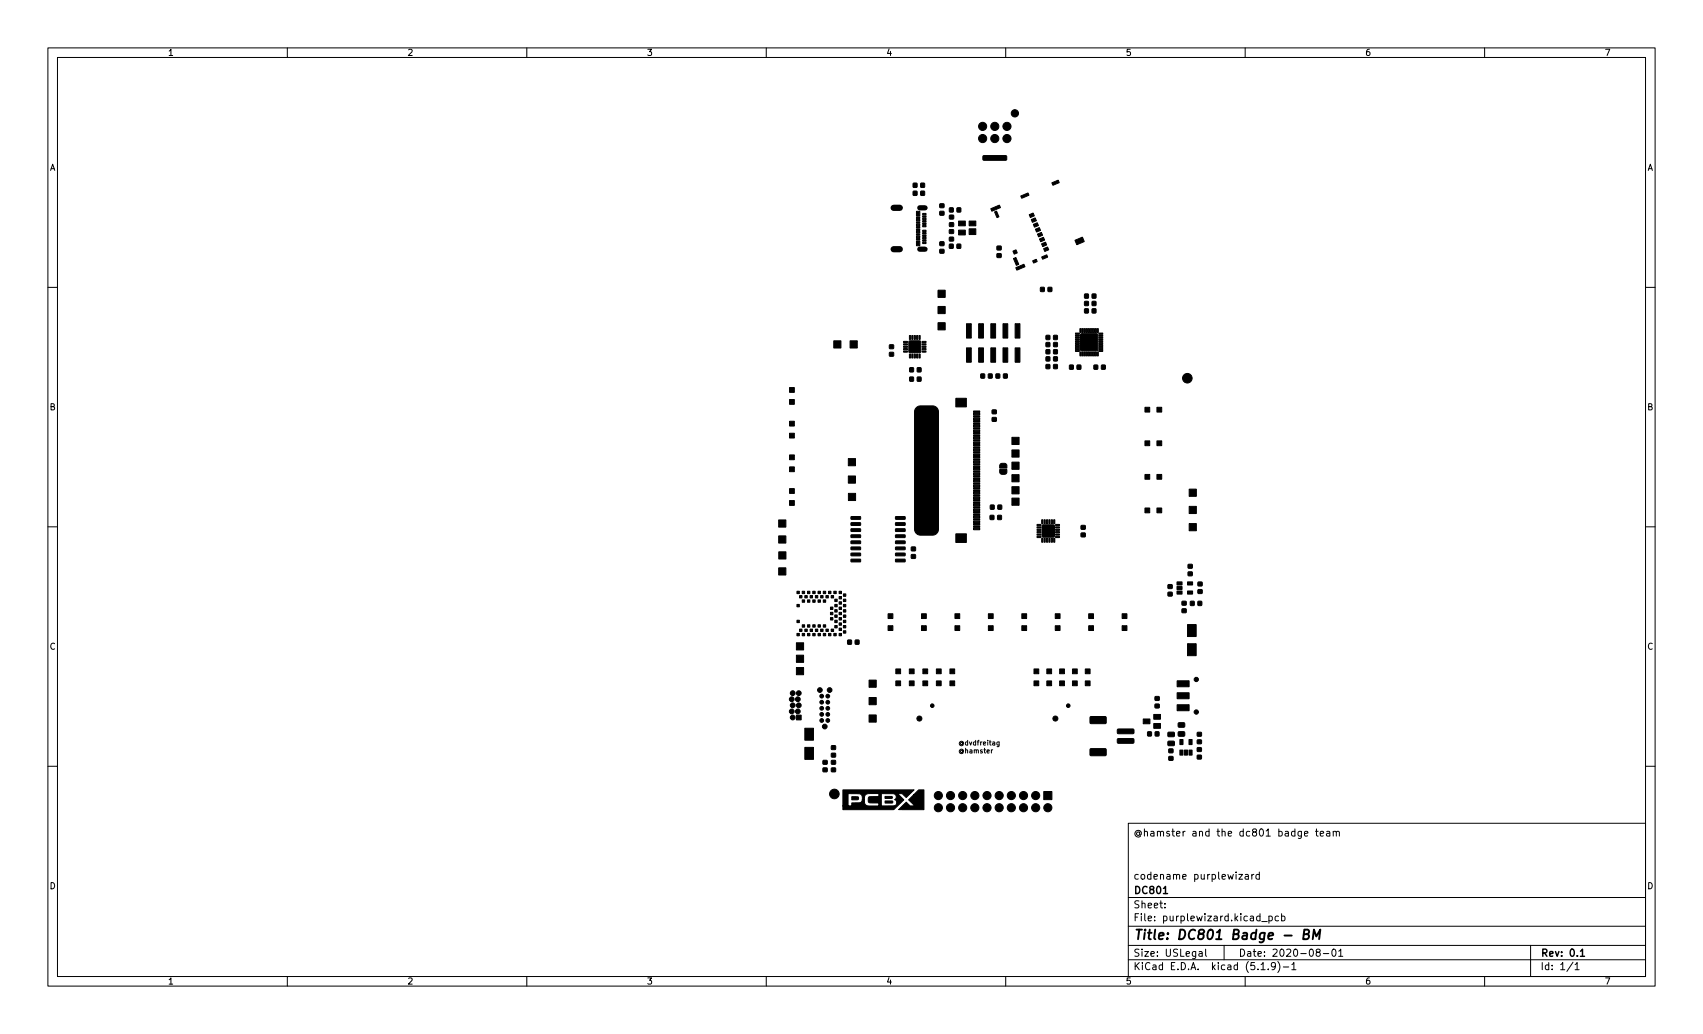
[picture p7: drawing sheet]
<svg xmlns="http://www.w3.org/2000/svg" width="356mm" height="216mm" viewBox="0 0 356 216" stroke-linecap="round" stroke-linejoin="round" font-family="sans-serif">
<g fill="none" stroke="#000" stroke-width=".21">
<path d="M10 10h335.6v195.9h-335.6zM12 12h331.6v191.9h-331.6zM60 10v2M110 10v2M160 10v2M210 10v2M260 10v2M310 10v2M10 60h2M343.6 60h2M10 110h2M343.6 110h2"/>
<path d="M10 160h2M343.6 160h2M235.6 171.9h108v32h-108zM272.4 174.1l.7-.2-.1-.3h-.4l-.2 .2 .1 .7h.5M274.7 173.6h.5M274.9 173.1v1.3l.3 .2M275.7 174.1l.7-.2-.1-.3h-.4l-.2 .2v.7h.6M277 173.6h.6l.1 1M277.7 173.9l-.5 .1-.2 .2 .2 .4 .5-.1M278.4 173.7l.2-.1h.4v1M278.4 173.6v1M279 173.8l.2-.2h.4l.1 1"/>
<path d="M235.6 197.4h108M235.6 193.4h108M235.6 187.4h108M243.2 189.4v.2M243.2 188.7v.1M250.4 198.7h.6v1M251 199l-.5 .1-.2 .2 .2 .4 .5-.1M251.7 198.2v1.3l.3 .2M255.6 197.4v3M258.7 182.6h.8l-.8 1h.8M260 182.6h.6l.1 1M260.7 182.9l-.5 .1-.2 .2 .2 .4 .5-.1"/>
<path d="M261.4 182.6v1M261.8 182.6l-.4 .3M263 182.6h-.5l-.3 .3 .2 .6h.6M263 182.1v1.5M263.5 192.4h1.1M265 191.4l.4-.1 .3 .3-.2 .6h-.5M265 191.3v1.5M267 191.4l-.5-.1-.3 .3 .2 .6h.6M267.6 191.4l.4-.1 .3 .3-.1 .6h-.6M267.6 190.8v1.5M275.1 198.8l-.3-.3 .1-.2 .2-.1h.4l.2 .3-.1 .2-.6 .2-.2 .2 .1 .4 .2 .2h.3l.3-.3v-.3l-.3-.3M276.3 199.1h1.2"/>
<path d="M278.3 198.2h.2a.8 .8 0 0 1 .5 .7 .8 .8 0 0 1-.5 .8 1 1 0 0 1-.2-1.5zM279.5 198.6l.5-.4v1.5M279.5 199.7h.9M319.6 197.4v6.5M60 203.9v2M110 203.9v2M160 203.9v2M210 203.9v2M235.6 200.4h108M260 203.9v2M263.3 201.4l.4-.4v1.5M263.3 202.5h.9"/>
<path d="M264.8 202.3v.2M266.3 201.6l-.3 .3-.4-.1-.1-.2 .1-.6h.4l.2 .1a.99 .99 0 0 1-.3 1.4h-.3M266.8 200.8a1.72 1.72 0 0 1 0 2.2M268 201.9h1.1M269.7 201.4l.5-.4v1.5M269.7 202.5h.9M310 203.9v2M328.5 200.9l-1.3 1.9M328.9 201.4l.4-.4v1.5M328.9 202.5h.8"/>
</g>
<path d="M242.9 186.6h.9M330 198.6l.4-.4v1.5M330 199.7h.9" fill="none" stroke="#000" stroke-width=".3"/>
<path d="M272.2 195.1l.9-.1 .2-.3-.1-.5-.8-.1-.3 2h.8l.3-.2a.53 .53 0 0 0 0-.7l-.3-.1M274.1 196.1l.3-2 .4 1.4 .9-1.4-.3 2" fill="none" stroke="#000" stroke-width=".4"/>
<g fill="#000" stroke="#000" stroke-width=".21">
<path d="M190.7 39.9l.8 .1-.1 .8-.7-.1zM190.7 38.3h.8l-.1 .8h-.7zM192.3 39.9l.7 .1v.8l-.7-.1zM192.3 38.3h.7v.8h-.7zM205.3 32.6l4.7-.1 .2 .2v.6l-.2 .2h-4.6l-.2-.2zM219.6 38.2l1.4-.6 .2 .5-1.3 .6zM191.4 44.1h.7v1h-.7zM191.4 45.3h.7v.3h-.7zM191.4 45.8h.7v.3h-.7zM191.4 46.3h.7v.3h-.7zM191.4 46.8h.7v.3h-.7zM191.4 47.3h.7v.3h-.7z"/>
<path d="M191.4 47.8h.7v.3h-.7zM191.4 48.3h.7v.3h-.7zM191.4 48.8h.7v.3h-.7zM191.4 49.3h.7v.3h-.7zM191.4 49.8h.7v.3h-.7zM191.4 50.3h.7v1h-.7zM192.7 50.6h.7v.3h-.7zM192.7 50.1h.7v.3h-.7zM192.7 49.6h.7v.3h-.7zM192.7 49.1h.7v.3h-.7zM192.7 48.6h.7v.3h-.7zM192.7 48.1h.7v.3h-.7z"/>
<path d="M192.7 47.1h.7v.3h-.7zM192.7 46.6h.7v.3h-.7zM192.7 46.1h.7v.3h-.7zM192.7 45.6h.7v.3h-.7zM192.7 45.1h.7v.3h-.7zM192.7 44.6h.7v.3h-.7zM196.3 50.5h.8v.7l-.8 .1zM196.3 52.1h.8v.7h-.8zM196.3 42.6h.8v.7h-.8zM196.3 44.2l.8-.1v.8h-.8zM198.3 49.6h.8v.7h-.8zM198.3 48h.8v.7h-.8z"/>
<path d="M198.3 51h.7v.8h-.8zM198.3 46.5h.8v.8h-.8zM198.3 44.9h.8v.8h-.8zM198.3 43.4h.7v.9l-.7-.1zM199.8 51h.8v.8h-.8zM199.8 43.4h.8v.9l-.8-.1zM200.2 48.1h1.4v1h-1.4zM200.2 46.2h1.4v1h-1.4zM202.4 46.2h1.4v1h-1.4zM202.4 47.8h1.4v1.2h-1.4zM206.9 43.6l1.8-.8 .2 .5-1.8 .8zM207.7 44.3l.4-.2 .5 1.2-.4 .1z"/>
<path d="M208.2 51.4h.8v.7l-.8 .1zM208.2 53h.8v.7h-.8zM211.5 52.4l.6-.2 .3 .6-.6 .3zM211.6 54l.5-.2 .6 1.4-.5 .2zM212.1 55.9l1.7-.7 .2 .5-1.7 .7zM213.1 40.9l1.6-.6 .2 .5-1.6 .6zM214.9 44.8l.8-.3 .3 .6-.8 .3zM215.3 45.8l.9-.3 .2 .6-.8 .3zM215.6 54.5l.8-.4 .2 .5-.8 .3zM215.8 46.9l.8-.4 .2 .6-.8 .3zM216.2 47.9l.8-.4 .3 .6-.9 .4zM216.6 48.9l.9-.4 .2 .6-.8 .4z"/>
<path d="M217.1 49.9l.8-.4 .2 .6-.8 .4zM217.3 60h.7v.9l-.7-.1zM217.5 53.7l1.1-.5 .2 .5-1.1 .4zM217.5 50.9l.8-.3 .3 .5-.9 .4zM217.9 51.9l.8-.3 .3 .6-.8 .3zM218.9 60h.7v.9l-.8-.1zM224.5 50.2l1.5-.7 .4 .9-1.6 .7zM174.1 71.2h1.5v1.5h-1.5zM177.5 71.2h1.5v1.5h-1.5zM185.7 72h.8l.1 .8h-.8zM185.7 73.6h.8l.1 .7-.8 .1zM188.7 73.3h.7l.1 .2h-.8z"/>
<path d="M188.7 72.8h.7l.1 .2h-.8zM188.7 72.3h.7l.1 .2h-.8zM188.7 71.8h.7l.1 .2h-.8zM188.7 71.3h.7l.1 .2h-.8zM189.9 70.1h.2v.8l-.2-.1zM189.9 73.9l.2 .1v.8l-.2-.1zM189.8 71.2h2.4v2.4h-2.4zM190 78.8h.7v.8h-.7zM190 76.8h.7v.8h-.7zM190.4 70.1h.2v.8l-.2-.1zM190.4 74h.2v.8l-.2-.1zM190.9 70.1h.2v.8l-.2-.1z"/>
<path d="M190.9 73.9l.2 .1v.8l-.2-.1zM191.4 70.1h.2v.8l-.2-.1zM191.4 73.9l.2 .1v.8l-.2-.1zM191.5 78.8h.8v.8h-.8zM191.5 76.8h.8v.8h-.8zM191.9 70.1h.2v.8l-.2-.1zM191.9 73.9l.2 .1v.8l-.2-.1zM192.6 71.3h.7l.1 .2h-.8zM192.6 71.8h.7l.1 .2h-.8zM192.6 72.3h.7l.1 .2h-.8zM192.6 72.8h.7l.1 .2h-.8zM192.6 73.3h.7l.1 .2h-.8z"/>
<path d="M195.9 64h1.5v1.5h-1.5zM195.9 60.6h1.5v1.5h-1.5zM195.9 67.4h1.5v1.5h-1.5zM201.8 67.6h1v3h-1zM201.8 72.6h1v3h-1zM204.8 78.1h.8v.8h-.8zM204.4 67.6h1v3h-1zM204.4 72.6h1v3h-1zM206.4 78.1h.8l-.1 .8h-.7zM206.9 67.6h1v3h-1zM206.9 72.6h1v3h-1zM208 78.1h.7v.8h-.7z"/>
<path d="M209.6 78.1h.7v.8h-.8zM209.4 67.6h1v3h-1zM209.4 72.6h1v3h-1zM212 67.6h1v3h-1zM212 72.6h1v3h-1zM218.4 70.1h.8v.8h-.8zM218.4 71.5h.8v.9h-.8zM218.4 74.5h.8v.9l-.8-.1zM218.4 73h.8v.9l-.8-.1zM218.4 76.1h.8v.9h-.8zM220 70.1h.8v.8h-.8zM220 71.5h.8v.9h-.8z"/>
<path d="M220 74.5h.8l-.1 .9-.7-.1zM220 73h.8l-.1 .9-.7-.1zM220 76.1h.8v.9h-.8zM223.3 76.3h.8v.8h-.8zM224.6 69.6l.7-.1 .1 .2-.8 .1zM224.6 70l.7-.1 .1 .2-.8 .1zM224.6 70.4l.7-.1 .1 .2-.8 .1zM224.6 70.8l.7-.1 .1 .2-.8 .1zM224.6 71.2l.7-.1 .1 .2-.8 .1zM224.6 71.6l.7-.1 .1 .2-.8 .1zM224.6 72l.7-.1 .1 .2-.8 .1zM224.6 72.4l.7-.1 .1 .2-.8 .1z"/>
<path d="M224.6 72.8l.7-.1 .1 .2-.8 .1zM224.6 73.2l.7-.1 .1 .2-.8 .1zM224.9 76.3h.8l-.1 .8h-.7zM225.5 68.6l.2 .1v.7h-.2zM225.5 73.5h.2v.8h-.2zM225.7 69.7h3.4v3.5h-3.4zM225.9 68.6l.2 .1v.7h-.2zM225.9 73.5h.2v.8h-.2zM226.3 68.6l.2 .1v.7h-.2zM226.3 73.5h.2v.8h-.2zM226.5 63h.8l-.1 .8h-.7zM226.5 61.4h.8l-.1 .8h-.7z"/>
<path d="M226.5 64.5h.8l-.1 .8h-.7zM226.7 68.6l.2 .1v.7h-.2zM226.7 73.5h.2v.8h-.2zM227.1 68.6l.2 .1v.7h-.2zM227.1 73.5h.2v.8h-.2zM227.5 68.6l.2 .1v.7h-.2zM227.5 73.5h.2v.8h-.2zM227.9 68.6l.2 .1v.7h-.2zM227.9 73.5h.2v.8h-.2zM228.1 63h.7v.8h-.7zM228.1 61.4h.7v.8h-.7zM228.1 64.5h.7v.8h-.7z"/>
<path d="M228.3 68.6l.2 .1v.7h-.2zM228.3 73.5h.2v.8h-.2zM228.4 76.3h.8v.8h-.8zM228.7 68.6l.2 .1v.7h-.2zM228.7 73.5h.2v.8h-.2zM229.1 68.6l.2 .1v.7h-.2zM229.1 73.5h.2v.8h-.2zM229.5 73.2l.7-.1 .1 .2-.8 .1zM229.5 72.8l.7-.1 .1 .2-.8 .1zM229.5 72.4l.7-.1 .1 .2-.8 .1zM229.5 72l.7-.1 .1 .2-.8 .1zM229.5 71.6l.7-.1 .1 .2-.8 .1z"/>
<path d="M229.5 71.2l.7-.1 .1 .2-.8 .1zM229.5 70.8l.7-.1 .1 .2-.8 .1zM229.5 70.4l.7-.1 .1 .2-.8 .1zM229.5 70l.7-.1 .1 .2-.8 .1zM229.5 69.6l.7-.1 .1 .2-.8 .1zM230 76.3h.8l-.1 .8h-.7zM164.9 90.5h1v1h-1zM164.9 88h1v1h-1zM164.9 83.4h1v1h-1zM164.9 80.9h1v1h-1zM164.9 97.5h1v1h-1zM164.9 95h1v1h-1z"/>
<path d="M177.1 95.8h1.5v1.5h-1.5zM191.3 85.1l.8-.3 2.6-.1a1.25 1.25 0 0 1 1.3 1.3v24.5a1.25 1.25 0 0 1-1.3 1.2h-2.5a1.25 1.25 0 0 1-1.2-1.2v-24.5zM199.6 83.2h2.2v1.8h-2.2zM203.3 99.8h1.3v.3h-1.3zM203.3 99.3h1.3v.3h-1.3zM203.3 98.8h1.3v.3h-1.3zM203.3 98.3h1.3v.3h-1.3zM203.3 97.8h1.3v.3h-1.3zM203.3 97.3h1.3v.3h-1.3zM203.3 96.8h1.3v.3h-1.3zM203.3 96.3h1.3v.3h-1.3zM203.3 95.8h1.3v.3h-1.3z"/>
<path d="M203.3 95.3h1.3v.3h-1.3zM203.3 94.8h1.3v.3h-1.3zM203.3 94.3h1.3v.3h-1.3zM203.3 93.8h1.3v.3h-1.3zM203.3 93.3h1.3v.3h-1.3zM203.3 92.8h1.3v.3h-1.3zM203.3 92.3h1.3v.3h-1.3zM203.3 91.8h1.3v.3h-1.3zM203.3 91.3h1.3v.3h-1.3zM203.3 90.8h1.3v.3h-1.3zM203.3 90.3h1.3v.3h-1.3zM203.3 89.8h1.3v.3h-1.3z"/>
<path d="M203.3 89.3h1.3v.3h-1.3zM203.3 88.8h1.3v.3h-1.3zM203.3 88.3h1.3v.3h-1.3zM203.3 87.8h1.3v.3h-1.3zM203.3 87.3h1.3v.3h-1.3zM203.3 86.8h1.3v.3h-1.3zM203.3 86.3h1.3v.3h-1.3zM203.3 85.8h1.3v.3h-1.3zM207.2 85.6h.8v.8h-.8zM207.2 87.2h.8v.7l-.8 .1zM208.7 98h1.5v.8l-.3 .2h-.9l-.2-.3zM208.9 96.9l.3-.2 .8 .1 .2 .3v.6h-1.5z"/>
<path d="M211.3 91.3h1.5v1.5h-1.5zM211.3 96.5h1.5v1.5h-1.5zM211.3 93.9h1.5v1.5h-1.5zM239.1 85h1v1h-1zM239.1 92.1h1v1h-1zM239.1 99.1h1v1h-1zM241.6 85h1v1h-1zM241.6 92.1h1v1h-1zM241.6 99.1h1v1h-1zM162.6 108.6h1.5v1.5h-1.5zM162.6 111.9h1.5v1.5h-1.5zM162.6 115.2h1.5v1.5h-1.5z"/>
<path d="M164.9 104.5h1v1h-1zM164.9 102h1v1h-1zM177.7 116.8l1.9-.1 .1 .5-.1 .1h-1.8zM177.7 115.5h1.9l.1 .4-.1 .2h-1.8zM177.7 114.2h1.9l.1 .5-.1 .1h-1.8zM177.7 113l1.9-.1 .1 .5-.1 .1h-1.8zM177.7 111.7h1.9l.1 .4-.1 .2h-1.8zM177.7 110.4h1.9l.1 .5-.1 .1h-1.8zM177.7 109.2l1.9-.1 .1 .5-.1 .1h-1.8zM177.7 107.9h1.9l.1 .4-.1 .1h-1.8zM177.1 99.4h1.5v1.5h-1.5zM177.2 103h1.5v1.5h-1.5z"/>
<path d="M187 107.9h1.9l.1 .4-.1 .1h-1.8zM187 109.2l1.9-.1 .1 .5-.1 .1h-1.8zM187 110.4h1.9l.1 .5-.1 .1h-1.8zM187 111.7h1.9l.1 .4-.1 .2h-1.8zM187 113l1.9-.1 .1 .5-.1 .1h-1.8zM187 114.2h1.9l.1 .5-.1 .1h-1.8zM187 115.5h1.9l.1 .4-.1 .2h-1.8zM187 116.8l1.9-.1 .1 .5-.1 .1h-1.8zM190.3 114.2h.8v.8h-.8zM190.3 115.8h.8v.7l-.8 .1zM199.6 111.5h2.2v1.8h-2.2zM203.3 110.3h1.3v.3h-1.3z"/>
<path d="M203.3 109.8h1.3v.3h-1.3zM203.3 109.3h1.3v.3h-1.3zM203.3 108.8h1.3v.3h-1.3zM203.3 108.3h1.3v.3h-1.3zM203.3 107.8h1.3v.3h-1.3zM203.3 107.3h1.3v.3h-1.3zM203.3 106.8h1.3v.3h-1.3zM203.3 106.3h1.3v.3h-1.3zM203.3 105.8h1.3v.3h-1.3zM203.3 105.3h1.3v.3h-1.3zM203.3 104.8h1.3v.3h-1.3zM203.3 104.3h1.3v.3h-1.3z"/>
<path d="M203.3 103.8h1.3v.3h-1.3zM203.3 103.3h1.3v.3h-1.3zM203.3 102.8h1.3v.3h-1.3zM203.3 102.3h1.3v.3h-1.3zM203.3 101.8h1.3v.3h-1.3zM203.3 101.3h1.3v.3h-1.3zM203.3 100.8h1.3v.3h-1.3zM203.3 100.3h1.3v.3h-1.3zM206.8 107.6h.7v.9l-.8-.1zM206.8 105.5h.8l-.1 .8h-.7zM208.3 107.6h.8v.9l-.8-.1zM208.4 105.5h.7v.8h-.7z"/>
<path d="M211.3 104h1.5v1.5h-1.5zM211.3 101.6h1.5v1.5h-1.5zM211.3 99.1h1.5v1.5h-1.5zM216.6 112h.7l.1 .2h-.8zM216.6 111.5h.7l.1 .2h-.8zM216.6 111h.7l.1 .2h-.8zM216.6 110.5h.7l.1 .2h-.8zM216.6 110h.7l.1 .2h-.8zM216.6 109.5h.7l.1 .2h-.8zM217.5 112.4h.3l-.1 .8h-.2zM217.5 108.5l.3 .1-.1 .7h-.2zM217.7 109.6h2.4v2.5h-2.4z"/>
<path d="M218 112.4h.3l-.1 .8h-.2zM218 108.5l.3 .1-.1 .7h-.2zM218.5 112.4h.3l-.1 .8h-.2zM218.5 108.5l.3 .1-.1 .7h-.2zM219 112.4h.3l-.1 .8h-.2zM219 108.5l.3 .1-.1 .7h-.2zM219.5 112.4h.3l-.1 .8h-.2zM219.5 108.5l.3 .1-.1 .7h-.2zM220 112.4h.3l-.1 .8h-.2zM220 108.5l.3 .1-.1 .7h-.2zM220.4 109.5h.8v.2h-.7zM220.4 110h.8v.2h-.7z"/>
<path d="M220.4 110.5h.8v.2h-.7zM220.4 111h.8v.2h-.7zM220.4 111.5h.8v.2h-.7zM220.4 112h.8v.2h-.7zM225.8 109.7h.8v.8h-.8zM225.8 111.3h.8v.7l-.8 .1zM239.1 106.1h1v1h-1zM241.6 106.1h1v1h-1zM248.1 119.4h.8v.8h-.8zM248.1 117.9h.8v.7h-.8zM248.3 102.1h1.5v1.5h-1.5zM248.3 109.3h1.5v1.5h-1.5z"/>
<path d="M248.3 105.7h1.5v1.5h-1.5zM162.6 118.6h1.5v1.5h-1.5zM166.4 129.5h.5v.5h-.5zM166.4 126.2h.5v.5h-.5zM166.4 123.5h.5v.5h-.5zM166.4 132.3h.5v.5h-.5zM167 124.4h.5v.5h-.5zM167 131.4h.5v.5h-.5zM167.5 125.3h.5v.5h-.5zM167.5 130.5h.5v.5h-.5zM167.5 123.5h.5v.5h-.5zM167.5 132.3h.5v.5h-.5z"/>
<path d="M166.3 136.8h1.5v1.5h-1.5zM166.3 134.2h1.5v1.5h-1.5zM168.1 124.4h.5v.5h-.5zM168.1 131.4h.5v.5h-.5zM168.6 125.3h.5v.5h-.5zM168.6 130.5h.5v.5h-.5zM168.6 123.5h.5v.5h-.5zM168.6 132.3h.5v.5h-.5zM169.2 124.4h.5v.5h-.5zM169.2 131.4h.5v.5h-.5zM169.7 125.3h.5v.5h-.5zM169.7 130.5h.5v.5h-.5z"/>
<path d="M169.7 123.5h.5v.5h-.5zM169.7 132.3h.5v.5h-.5zM170.3 124.4h.5v.5h-.5zM170.3 131.4h.5v.5h-.5zM170.8 125.3h.5v.5h-.5zM170.8 130.5h.5v.5h-.5zM170.8 123.5h.5v.5h-.5zM170.8 132.3h.5v.5h-.5zM171.4 124.4h.5v.5h-.5zM171.4 131.4h.5v.5h-.5zM171.9 125.3h.5v.5h-.5zM171.9 130.5h.5v.5h-.5z"/>
<path d="M171.9 123.5h.5v.5h-.5zM171.9 132.3h.5v.5h-.5zM172.5 124.4h.5v.5h-.5zM172.5 131.4h.5v.5h-.5zM173 123.5h.5v.5h-.5zM173 132.3h.5v.5h-.5zM173.4 126.8h.5v.5h-.5zM173.4 127.9h.5v.5h-.5zM173.4 129h.5v.5h-.5zM173.6 124.4h.5v.5h-.5zM173.6 131.4h.5v.5h-.5zM174.1 123.5h.5v.5h-.5z"/>
<path d="M174.1 132.3h.5v.5h-.5zM174.3 125.1h.5v.5h-.5zM174.3 126.2h.5v.5h-.5zM174.3 127.3h.5v.5h-.5zM174.3 128.4h.5v.5h-.5zM174.3 129.5h.5v.5h-.5zM174.3 130.6h.5v.5h-.5zM175.2 123.5h.5v.5h-.5zM175.2 124.6h.5v.5h-.5zM175.2 125.7h.5v.5h-.5zM175.2 126.8h.5v.5h-.5zM175.2 127.9h.5v.5h-.5z"/>
<path d="M175.2 129h.5v.5h-.5zM175.2 130.1h.5v.5h-.5zM175.2 131.2h.5v.5h-.5zM175.2 132.3h.5v.5h-.5zM176.1 124h.5v.5h-.5zM176.1 131.7h.5v.5h-.5zM176.1 125.1h.5v.5h-.5zM176.1 126.2h.5v.5h-.5zM176.1 127.3h.5v.5h-.5zM176.1 128.4h.5v.5h-.5zM176.1 129.5h.5v.5h-.5zM176.1 130.6h.5v.5h-.5z"/>
<path d="M177 133.7h.8v.8h-.8zM178.6 133.7h.8l-.1 .8h-.7zM185.4 130.7h1v1h-1zM185.4 128.2h1v1h-1zM187.1 139.7h1v1h-1zM189.9 139.7h1v1h-1zM192.4 130.7h1v1h-1zM192.4 128.2h1v1h-1zM192.7 139.7h1v1h-1zM195.5 139.7h1v1h-1zM198.3 139.7h1v1h-1zM199.4 130.7h1v1h-1z"/>
<path d="M199.4 128.2h1v1h-1zM206.4 130.7h1v1h-1zM206.4 128.2h1v1h-1zM213.4 130.7h1v1h-1zM213.4 128.2h1v1h-1zM215.9 139.7h1v1h-1zM218.6 139.7h1v1h-1zM220.3 130.7h1v1h-1zM220.3 128.2h1v1h-1zM221.3 139.7h1v1h-1zM223.9 139.7h1v1h-1zM226.6 139.7h1v1h-1z"/>
<path d="M227.3 130.7h1v1h-1zM227.3 128.2h1v1h-1zM234.3 130.7h1v1h-1zM234.3 128.2h1v1h-1zM243.9 123.7h.8l.1 .7h-.9zM243.9 122.1h.8l.1 .7-.9 .1zM245.8 123.4h1v.6h-1zM245.8 122.4h1v.7h-1zM245.8 121.5h1v.6h-1zM246.8 125.6h.8l.1 .7h-.8zM246.8 127.2l.8-.1 .1 .8h-.8zM248 121.5h1v.6h-1z"/>
<path d="M248 123.4h1v.6h-1zM248 130.4h1.8v2.5h-1.8zM248 134.4h1.8v2.5h-1.8zM248.6 125.6h.7v.8h-.7zM250.2 125.6h.7v.8h-.8zM250.2 123.1h.8v.8h-.8zM250.2 121.6l.8-.1v.8h-.8zM166.3 149.3h1v1h-1zM166.3 139.4h1.5v1.5h-1.5zM168.1 152.1h1.8v2.5h-1.8zM168.1 156.1h1.8v2.5h-1.8zM171.9 158.8h.8v.7l-.8 .1z"/>
<path d="M173.6 158.8h.8l.1 .7-.9 .1zM173.6 155.7h.8l.1 .8h-.9zM173.6 157.3h.8l.1 .7-.9 .1zM181.5 149.3h1.5v1.5h-1.5zM181.5 145.6h1.5v1.5h-1.5zM181.5 142h1.5v1.5h-1.5zM187.1 142.2h1v1h-1zM189.9 142.2h1v1h-1zM192.7 142.2h1v1h-1zM195.5 142.2h1v1h-1zM198.3 142.2h1v1h-1zM215.9 142.2h1v1h-1z"/>
<path d="M218.6 142.2h1v1h-1zM221.3 142.2h1v1h-1zM223.9 142.2h1v1h-1zM226.6 142.2h1v1h-1zM227.7 156.4l3.1-.1 .2 .2v1.2l-.3 .1h-3l-.1-.2zM227.7 149.7l3.1-.1 .2 .2v1.2l-.3 .1h-3l-.1-.2zM233.4 154.3l3.2-.1 .2 .2v.6l-.2 .2h-3.1l-.2-.2zM233.4 152.3l3.2-.1 .2 .2v.6l-.2 .2h-3.1l-.2-.2zM239.7 152.8h.7v.9l-.8-.1zM238.7 150.1h1.4v1h-1.4zM241.2 145.5h.8v.7h-.8zM241.2 147h.8v.8h-.8z"/>
<path d="M241.2 152.8h.8v.9l-.8-.1zM240.9 149.2h1.4v1h-1.4zM240.9 151.1h1.4v1h-1.4zM243.9 154.8h1.2l.1 .8-1.2 .1zM243.9 152.9h1.2l.1 .8-.2 .1h-1zM244.1 156.4h.8v.7l-.8 .1zM244.1 158h.8v.7h-.8zM245.8 142.1h2.5v1.3h-2.5zM245.8 144.6h2.5v1.3h-2.5zM245.8 147.1h2.5v1.3h-2.5zM246.1 152.8h1.2l.1 .8-1.3 .1zM246.1 151l1.2-.1 .1 .9h-1.3z"/>
<path d="M246.4 154.4h.6v1.1h-.6zM246.4 156.6h.6v1.1h-.6zM247.3 156.6h.7v1.1h-.7zM248.3 154.4h.6v1.1h-.6zM248.3 156.6h.6v1.1h-.6zM250 157.7h.8v.8h-.8zM250 156.1h.8v.8h-.8zM250 152.9h.8l.1 .8h-.9zM250 154.5h.8l.1 .7-.9 .1zM171.9 160.4h.8v.7h-.8zM173.6 160.4h.8l.1 .7h-.9zM177.9 166.3l.8 .1a.38 .38 0 0 1 .6 .2 .38 .38 0 0 1-.5 .4h-.9z"/>
<path d="M176 164.9h14.9l-1.7 1.6-.8-.8h-1l1.3 1.3-2.1 2.1h-10.6v-.8h1.9v-.7h.8a.94 .94 0 0 0 1.4-.7h.4a1.07 1.07 0 0 0 .3 1.2 1.07 1.07 0 0 0 1.1 .2h4.2a.73 .73 0 0 0 1.1-.3 .73 .73 0 0 0-.4-1 .67 .67 0 0 0 .3-.7 .67 .67 0 0 0-.5-.6h-2.6v2.6h-.5v-.6h-1.4a.65 .65 0 0 1-.7-.2 .65 .65 0 0 1-.1-.8l.3-.3 1.9-.1v-.6h-1a1.73 1.73 0 0 0-2 .6v.6h-.4a.97 .97 0 0 0-.3-1 .97 .97 0 0 0-1-.2h-1.7v2.6h-1.1zM184.8 166.3h1.4l.1 .3-.1 .1h-1.4zM184.8 167.2h1.5l.1 .3-.1 .2h-1.5zM191.3 165.8l.1-.1a.16 .16 0 0 1 .1 .3 .16 .16 0 0 1-.3 0h.2v-.2l-.2 .2zM187.7 169l1.5-1.5 .8 .8h1l-1.3-1.3 1.1-1.1h.4a.19 .19 0 0 0 .2 .2 .19 .19 0 0 0 .1-.3 .19 .19 0 0 0-.3 0l-.4 .1 1-1h1.1v4.2zM217.9 165.3h1.7v1.7h-1.7z"/>
<circle cx="205.2" cy="28.9" r=".85"/>
<circle cx="205.2" cy="26.4" r=".85"/>
<circle cx="207.7" cy="26.4" r=".85"/>
<circle cx="207.7" cy="28.9" r=".85"/>
<circle cx="210.3" cy="26.4" r=".85"/>
<circle cx="210.3" cy="28.9" r=".85"/>
<circle cx="211.9" cy="23.7" r=".76"/>
<circle cx="247.9" cy="79" r="1"/>
<circle cx="165.3" cy="148.5" r=".5"/>
<circle cx="165.3" cy="146" r=".5"/>
<circle cx="165.5" cy="149.8" r=".5"/>
<circle cx="165.5" cy="147.3" r=".5"/>
<circle cx="165.5" cy="144.7" r=".5"/>
<circle cx="166.6" cy="148.5" r=".5"/>
<circle cx="166.6" cy="146" r=".5"/>
<circle cx="166.8" cy="147.3" r=".5"/>
<circle cx="166.8" cy="144.7" r=".5"/>
<circle cx="171.2" cy="144.1" r=".49"/>
<circle cx="171.6" cy="147.9" r=".39"/>
<circle cx="171.6" cy="150.4" r=".39"/>
<circle cx="171.6" cy="146.6" r=".39"/>
<circle cx="171.6" cy="145.4" r=".39"/>
<circle cx="171.6" cy="149.2" r=".39"/>
<circle cx="172.2" cy="151.7" r=".49"/>
<circle cx="172.8" cy="149.2" r=".39"/>
<circle cx="172.8" cy="146.6" r=".39"/>
<circle cx="172.8" cy="147.9" r=".39"/>
<circle cx="172.8" cy="150.4" r=".39"/>
<circle cx="172.8" cy="145.4" r=".39"/>
<circle cx="173.2" cy="144.1" r=".49"/>
<circle cx="192" cy="150" r=".52"/>
<circle cx="194.7" cy="147.3" r=".37"/>
<circle cx="220.4" cy="150" r=".52"/>
<circle cx="223.1" cy="147.3" r=".37"/>
<circle cx="249.8" cy="141.9" r=".45"/>
<circle cx="249.8" cy="148.7" r=".45"/>
<circle cx="174.2" cy="165.8" r="1"/>
<circle cx="195.9" cy="166.1" r=".85"/>
<circle cx="195.9" cy="168.7" r=".85"/>
<circle cx="198.5" cy="168.7" r=".85"/>
<circle cx="198.5" cy="166.1" r=".85"/>
<circle cx="201" cy="166.1" r=".85"/>
<circle cx="201" cy="168.7" r=".85"/>
<circle cx="203.6" cy="168.7" r=".85"/>
<circle cx="203.6" cy="166.1" r=".85"/>
<circle cx="206.1" cy="168.7" r=".85"/>
<circle cx="206.1" cy="166.1" r=".85"/>
<circle cx="208.6" cy="168.7" r=".85"/>
<circle cx="208.6" cy="166.1" r=".85"/>
<circle cx="211.2" cy="168.7" r=".85"/>
<circle cx="211.2" cy="166.1" r=".85"/>
<circle cx="213.7" cy="168.7" r=".85"/>
<circle cx="213.7" cy="166.1" r=".85"/>
<circle cx="216.3" cy="168.7" r=".85"/>
<circle cx="216.3" cy="166.1" r=".85"/>
<circle cx="218.8" cy="168.7" r=".85"/>
</g>
<path d="M186.6 52h1.3M186.6 43.4h1.3" fill="none" stroke="#000" stroke-width="1.3"/>
<path d="M192.1 52h1.1M192.1 43.4h1.1" fill="none" stroke="#000" stroke-width="1.1"/>
<text font-size="2.8" x="236.6" y="196.2">Title: DC801 Badge - BM</text>
<g font-size="2.1">
<text x="236.6" y="174.6">@hamster and the dc801 badge team</text>
<text x="236.6" y="183.6">codename purplewizard</text>
<text x="236.6" y="189.7">Sheet:</text>
<text x="236.6" y="186.7">DC801</text>
<text x="236.6" y="192.4">File: purplewizard.kicad_pcb</text>
<text x="236.6" y="202.5">KiCad E.D.A. kicad (5.1.9)-1</text>
<text x="236.6" y="199.7">Size: USLegal</text>
<text x="258.6" y="199.7">Date: 2020-08-01</text>
<text x="321.6" y="199.7">Rev: 0.1</text>
<text x="321.6" y="202.5">Id: 1/1</text>
</g>
<g font-size="1.8">
<text x="35" y="11.6">1</text>
<text x="85" y="11.6">2</text>
<text x="135" y="11.6">3</text>
<text x="185" y="11.6">4</text>
<text x="235" y="11.6">5</text>
<text x="285" y="11.6">6</text>
<text x="335" y="11.6">7</text>
<text x="10.3" y="35.6">A</text>
<text x="343.9" y="35.6">A</text>
<text x="10.3" y="85.7">B</text>
<text x="343.9" y="85.7">B</text>
<text x="10.3" y="135.6">C</text>
<text x="343.9" y="135.6">C</text>
<text x="10.3" y="185.7">D</text>
<text x="343.9" y="185.7">D</text>
<text x="35" y="205.6">1</text>
<text x="85" y="205.6">2</text>
<text x="135" y="205.6">3</text>
<text x="185" y="205.6">4</text>
<text x="235" y="205.6">5</text>
<text x="285" y="205.6">6</text>
<text x="335" y="205.6">7</text>
</g>
<g font-size="1.4">
<text x="200" y="155.6">@dvdfreitag</text>
<text x="200" y="157.3">@hamster</text>
</g>
</svg>
